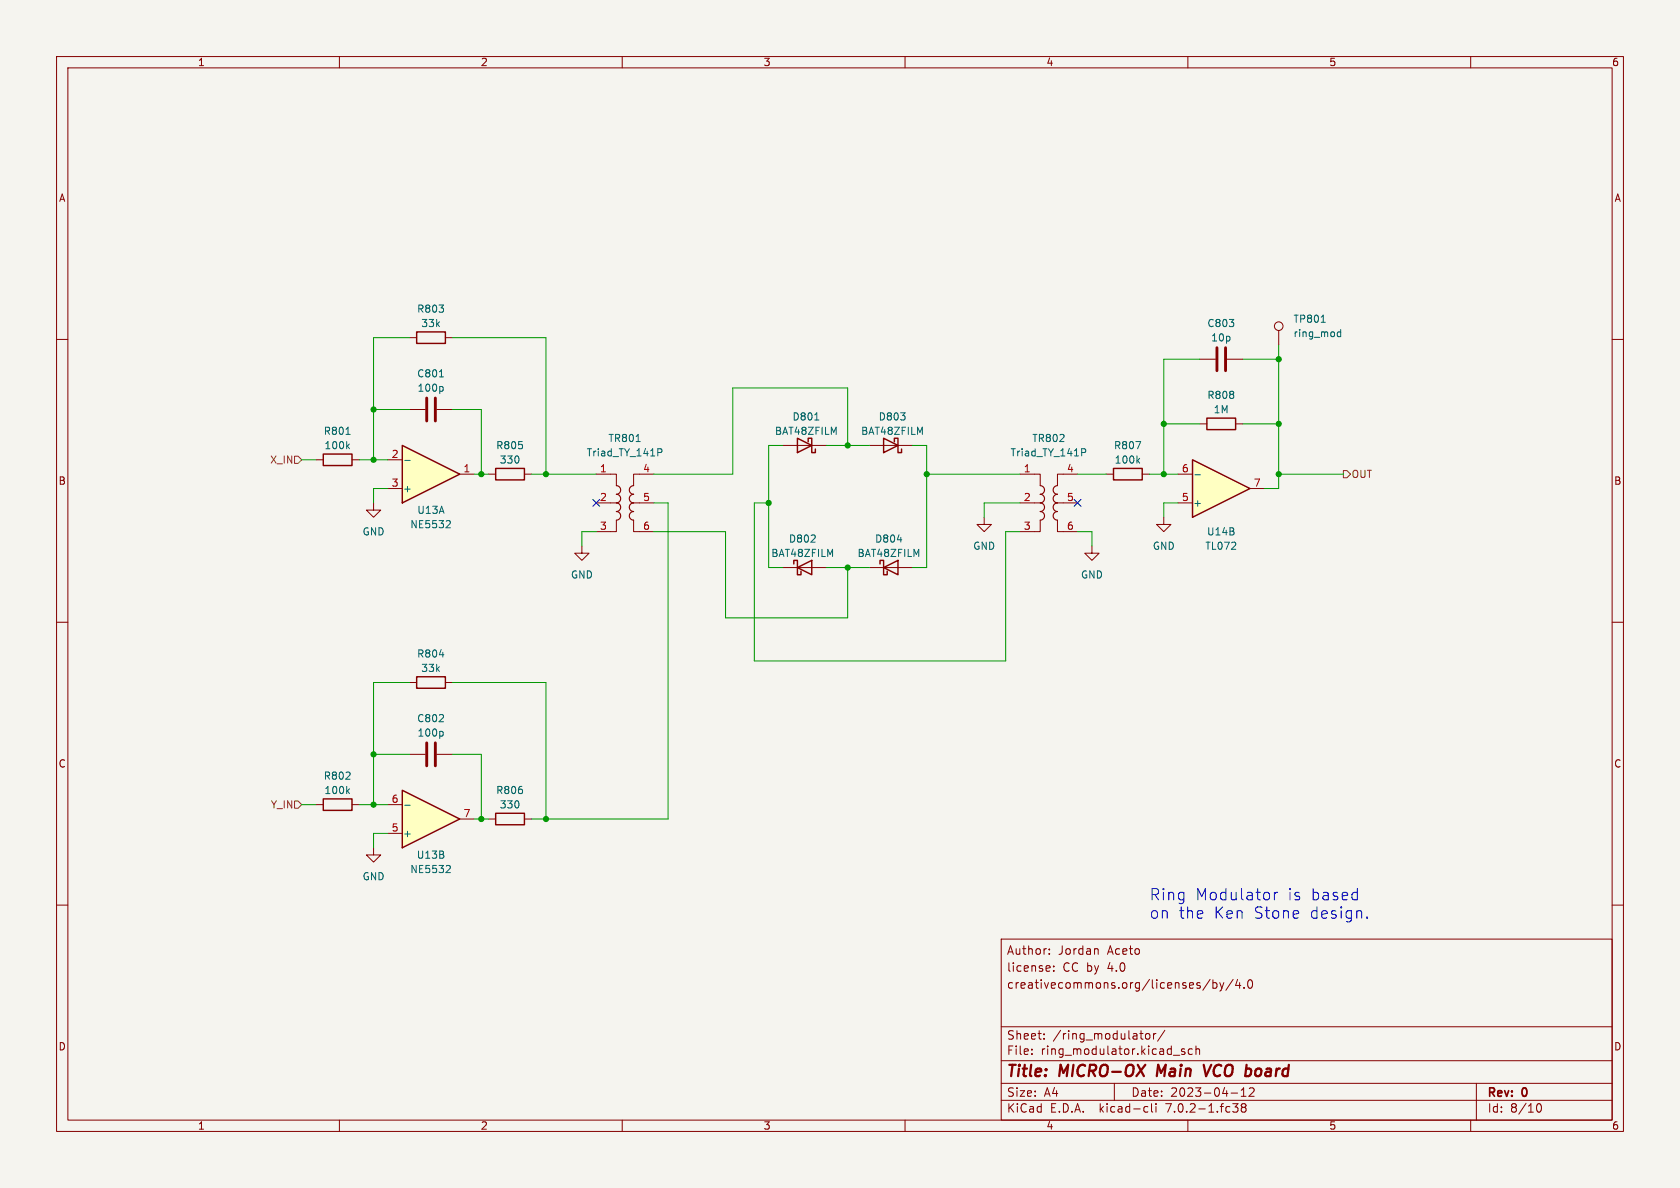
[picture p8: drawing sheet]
<svg xmlns="http://www.w3.org/2000/svg" width="297mm" height="210mm" viewBox="0 0 297 210" stroke-linecap="round" stroke-linejoin="round" font-family="sans-serif">
<path d="M0 0h297v210h-297z" fill="#f5f4ef" stroke="#f5f4ef" stroke-width=".18"/>
<g fill="none" stroke="#840000" stroke-width=".18">
<path d="M10 10h277v190h-277zM12 12h273v186h-273zM60 10v2M110 10v2M160 10v2M210 10v2M260 10v2M10 60h2M285 60h2M66 88.9v1.3h1.3l-1.3 1.2-1.2-1.2h1.2M205.7 91.4v1.3h1.3l-1.3 1.3-1.2-1.3h1.2M10 110h2"/>
<path d="M285 110h2M10 160h2M285 160h2M177 166h108v32h-108zM185.5 168.6v.1M185.5 167.8v.1M185.6 170.8v.3l-.7 .1M186.3 171.6v.1M186.3 170.8v.1M193.9 167.7l.2 .2v.8M213.9 173.1l-1.3 2M214.4 173.2v1.5"/>
<path d="M214.4 173.8l.5-.1 .2 .3v.4l-.1 .2h-.6M215.6 173.7l.4 1M216 174.7l-.1 .4-.3 .1M216.4 173.7l-.4 1M218 173.1l-1.3 2M218.8 173.1l-.4 1.1h1M219.1 173.7v1M219.9 174.6v.1M220.7 173.3l.2-.1a.81 .81 0 0 1 .6 .6 .81 .81 0 0 1-.3 .8l-.1 .1a.81 .81 0 0 1-.4-1.4zM60 198v2M110 198v2M160 198v2"/>
<path d="M177 194.5h108M177 191.5h108M177 187.5h108M177 181.5h108M182.4 186.3v.1M182.4 185.5v.1M184.6 183.6v.1M184.6 182.8v.1M197 191.5v3M201.5 182.7h.6M201.9 183.7h.2M202.5 195.6l.4 .1"/>
<path d="M202.6 182.8l.2-.1 .4 .1 .1 .6-.2 .2-.3 .1-.2-.1zM202.9 196.5l-.4 .1M203.6 195.1v1.3l.2 .2M203.9 182.7v1M204.4 182.7l-.3 .1-.2 .2M204.4 195.1v.1M204.4 195.6v1M205.9 182.1l-1.3 2M207.4 186.5h1.2M209.4 185.5l-.3-.1-.2 .2v.2l.5 .2v.3h-.5M210 198v2M210.8 185.5l-.4-.1-.3 .3v.4l.1 .2h.6"/>
<path d="M211.4 185.5l.2-.1 .4 .1 .1 .9M211.4 184.9v1.5M217.6 193.2h1.2M217.9 195.1h1l-.5 .6 .4 .1v.7l-.2 .1h-.5l-.2-.1M219.4 193.8h.9M219.4 192.7l.5-.4v1.5M219.7 195.7l-.3 .3 .1 .5 .2 .1 .4-.1 .2-.2-.1-.4-.2-.2M219.7 195.7l-.3-.2 .3-.4 .4 .1 .2 .2-.3 .3M219.7 195.7h.3M220.9 192.4l.5-.1 .2 .1 .1 .3-.9 1.1h.9M260 198v2M261 191.5v6.5"/>
<path d="M271.7 195.4l.3-.3a.81 .81 0 0 1 .6 .6 .81 .81 0 0 1-.3 .8l-.3 .1-.3-.3"/>
</g>
<path d="M212.8 188.2l.4 2 .9-2" fill="none" stroke="#840000" stroke-width=".4"/>
<path d="M210.8 81.3l10.2 5.1-10.2 5z" fill="#ffffc2"/>
<path d="M141 77.5l2.5 1.2-2.5 1.3zM142.9 78.1v-.6h.6v2.5h.6v-.6M156.2 77.5l2.5 1.2-2.5 1.3zM158.1 78.1v-.6h.6v2.5h.7v-.6M87.6 82.8h5.1v2h-5.1zM140.3 99.7v-.6h.7v2.5h.6v-.6M210.8 81.3l10.2 5.1-10.2 5zM73.7 119.6h5v2.1h-5zM141 100.3l2.5-1.2v2.5zM57.1 141.2h5.1v2.1h-5.1zM87.6 143.8h5.1v2h-5.1z" fill="none" stroke="#840000" stroke-width=".25"/>
<g fill="none" stroke="#840000" stroke-width=".18">
<path d="M138.4 78.7h7.6M153.7 78.7h7.6M86.4 83.8h1.2M92.7 83.8h1.3M102.9 96.5v1.3h1.2l-1.2 1.3-1.3-1.3h1.3M208.3 88.9h2.5M208.3 83.8h2.5M221 86.4h2.5M138.4 100.3h7.6M72.4 133.4h2.8M72.4 120.7h1.3M77.2 133.4h2.8"/>
<path d="M78.7 120.7h1.3M55.9 142.2h1.2M62.2 142.2h1.3M86.4 144.8h1.2M92.7 144.8h1.3"/>
</g>
<path d="M144 74.2h.8M211.2 83.9h1M61.4 139.8l.4 .5M61.8 139.4l-.5 .5M78.2 129.3l.1 .2-.1 .6" fill="none" stroke="#006464" stroke-width=".18"/>
<path d="M75.4 131.3v4.1M77 131.3v4.1" fill="none" stroke="#840000" stroke-width=".51"/>
<path d="M71.1 78.7l10.2 5.1-10.2 5.1z" fill="#ffffc2"/>
<path d="M71.1 78.7l10.2 5.1-10.2 5.1z" fill="none" stroke="#840000" stroke-width=".25"/>
<path d="M68.6 81.3h2.5M68.6 86.4h2.5M81.3 83.8h2.5M66 149.9v1.2h1.3l-1.3 1.3-1.2-1.3h1.2" fill="none" stroke="#840000" stroke-width=".18"/>
<path d="M71.5 81.4h1M79.4 92l.2 .3v.3l-.8 .7h.8" fill="none" stroke="#006464" stroke-width=".18"/>
<path d="M71.1 139.7l10.2 5.1-10.2 5.1z" fill="#ffffc2"/>
<path d="M73.7 58.7h5v2h-5zM213.4 73.9h5v2h-5zM57.1 80.3h5.1v2h-5.1zM155.6 99.7v-.6h.6v2.5h.6v-.6M196.8 82.8h5.1v2h-5.1zM156.2 100.3l2.5-1.2v2.5zM71.1 139.7l10.2 5.1-10.2 5.1z" fill="none" stroke="#840000" stroke-width=".25"/>
<g fill="none" stroke="#840000" stroke-width=".18">
<path d="M72.4 59.7h1.3M78.7 59.7h1.3M226.1 58.4v2.6M72.4 72.4h2.8M77.2 72.4h2.8M212.1 63.5h2.8M212.1 74.9h1.3M216.9 63.5h2.8M218.4 74.9h1.3M55.9 81.3h1.2M62.2 81.3h1.3M105.4 83.8h3.6v2.1"/>
<path d="M105.4 88.9h3.8M109 91.9v2.1h-3.6M111.8 88.9h3.8M112 91.9v2.1h3.6M115.6 83.8h-3.6v2.1M174 91.4v1.3h1.3l-1.3 1.3-1.3-1.3h1.3M180.3 83.8h3.6v2.1M180.3 88.9h3.8M183.9 91.9v2.1h-3.6M186.7 88.9h3.8M186.9 91.9v2.1h3.6M190.5 83.8h-3.6v2.1"/>
<path d="M193 96.5v1.3h-1.2l1.2 1.3 1.3-1.3h-1.3M195.6 83.8h1.2M201.9 83.8h1.3M153.7 100.3h7.6M68.6 147.3h2.5M68.6 142.2h2.5M81.3 144.8h2.5"/>
<circle cx="226.1" cy="57.7" r=".76"/>
</g>
<g fill="none" stroke="#006464" stroke-width=".18">
<path d="M233.6 57h.7M236.5 59.4l.2 .1h.3M237 58.2v1.3M237 58.7h-.3l-.2 .1M61.2 76.8h.7M61.4 78.8l.4 .5M61.8 78.5l-.5 .5M77.7 66.6h.7M78.2 68.4l.1 .2-.1 .5M112.5 78.1h.7M116.3 79.3h.5l.2 .3-.1 .3-.6 .1M191.2 79.3h.5l.3 .3-.2 .3-.6 .1"/>
<path d="M201.1 81.4l.4 .5M201.5 81l-.5 .5M71.5 142.3h1M79.4 153l.2 .2v.3l-.8 .8h.8"/>
</g>
<path d="M109 85.9a.76 .76 0 0 1 .7 .7 .76 .76 0 0 1-.7 .8 .76 .76 0 0 1 .7 .7 .76 .76 0 0 1-.7 .8 .76 .76 0 0 1 .7 .8 .76 .76 0 0 1-.7 .7 .76 .76 0 0 1 .7 .8 .76 .76 0 0 1-.7 .7M112 85.9a.76 .76 0 0 0-.7 .7 .76 .76 0 0 0 .7 .8 .76 .76 0 0 0-.7 .7 .76 .76 0 0 0 .7 .8 .76 .76 0 0 0-.7 .8 .76 .76 0 0 0 .7 .7 .76 .76 0 0 0-.7 .8 .76 .76 0 0 0 .7 .7M183.9 85.9a.76 .76 0 0 1 .8 .7 .76 .76 0 0 1-.8 .8 .76 .76 0 0 1 .8 .7 .76 .76 0 0 1-.8 .8 .76 .76 0 0 1 .8 .8 .76 .76 0 0 1-.8 .7 .76 .76 0 0 1 .8 .8 .76 .76 0 0 1-.8 .7M186.9 85.9a.76 .76 0 0 0-.7 .7 .76 .76 0 0 0 .7 .8 .76 .76 0 0 0-.7 .7 .76 .76 0 0 0 .7 .8 .76 .76 0 0 0-.7 .8 .76 .76 0 0 0 .7 .7 .76 .76 0 0 0-.7 .8 .76 .76 0 0 0 .7 .7" fill="none" stroke="#840000" stroke-width=".2"/>
<path d="M75.4 70.4v4M77 70.4v4M215.1 61.5v4M216.7 61.5v4" fill="none" stroke="#840000" stroke-width=".51"/>
<path d="M52.1 80.6h.6l.6 .7-.6 .6h-.6zM237.5 83.2h.6l.7 .6-.7 .7h-.6zM52.1 141.6h.6l.6 .6-.6 .7h-.6z" fill="none" stroke="#725600" stroke-width=".18"/>
<path d="M225.3 157.7v1.4M225.9 157.7a.51 .51 0 0 0-.6 .4M241.7 162.1l.1 .1-.1 .1M241.7 162.1l-.1 .1 .1 .1M241.7 162.1v.2" fill="none" stroke="#0000c2" stroke-width=".18"/>
<g fill="none" stroke="#009600" stroke-width=".18">
<path d="M72.4 59.7h-6.4v21.6M80 59.7h16.5v24.1M66 72.4h6.4M80 72.4h5.1v11.4M138.4 78.7h-2.5v21.6h2.5M146 78.7h7.7M149.9 78.7v-10.1h-20.4v15.2h-13.9M161.3 78.7h2.5v21.6h-2.5M205.7 74.9h6.4M212.1 63.5h-6.4v20.3M219.7 63.5h6.4M219.7 74.9h6.4"/>
<path d="M226.1 61v25.4h-2.6M53.3 81.3h2.6M63.5 81.3h5.1M68.6 86.4h-2.6v2.5M83.8 83.8h2.6M94 83.8h11.4M105.4 94h-2.5v2.5M115.6 94h12.7v15.2h21.6v-8.9M115.6 88.9h2.5v55.9h-24.1M135.9 88.9h-2.6v27.9h44.5v-22.8h2.5M163.8 83.8h16.5M180.3 88.9h-6.3v2.5"/>
<path d="M190.5 83.8h5.1M190.5 94h2.5v2.5M203.2 83.8h5.1M208.3 88.9h-2.6v2.5M226.1 83.8h11.4M146 100.3h7.7M66 133.4h6.4M72.4 120.7h-6.4v21.5M80 120.7h16.5v24.1M80 133.4h5.1v11.4M53.3 142.2h2.6M63.5 142.2h5.1"/>
<path d="M68.6 147.3h-2.6v2.6M83.8 144.8h2.6"/>
</g>
<path d="M104.8 88.3l1.2 1.2M106 88.3l-1.2 1.2M189.9 88.3l1.2 1.2M191.1 88.3l-1.2 1.2" fill="none" stroke="#000084" stroke-width=".18"/>
<g fill="#009600" stroke="#009600" stroke-width=".18">
<circle cx="205.7" cy="83.8" r=".46"/>
<circle cx="205.7" cy="74.9" r=".46"/>
<circle cx="226.1" cy="63.5" r=".46"/>
<circle cx="226.1" cy="83.8" r=".46"/>
<circle cx="226.1" cy="74.9" r=".46"/>
<circle cx="149.9" cy="100.3" r=".46"/>
<circle cx="85.1" cy="144.8" r=".46"/>
<circle cx="66" cy="133.4" r=".46"/>
<circle cx="96.5" cy="144.8" r=".46"/>
<circle cx="66" cy="142.2" r=".46"/>
<circle cx="96.5" cy="83.8" r=".46"/>
<circle cx="66" cy="72.4" r=".46"/>
<circle cx="66" cy="81.3" r=".46"/>
<circle cx="85.1" cy="83.8" r=".46"/>
<circle cx="149.9" cy="78.7" r=".46"/>
<circle cx="163.8" cy="83.8" r=".46"/>
<circle cx="135.9" cy="88.9" r=".46"/>
</g>
<g font-size="2.8" fill="#0000c2">
<text x="203.2" y="159.3">Ring</text>
<text x="211.3" y="159.3">Modulator</text>
<text x="227.5" y="159.3">is</text>
<text x="231.6" y="159.3">based</text>
<text x="203.2" y="162.6">on</text>
<text x="208.3" y="162.6">the</text>
<text x="214.5" y="162.6">Ken</text>
<text x="221.5" y="162.6">Stone</text>
<text x="231.4" y="162.6">design.</text>
</g>
<g font-size="2.8" fill="#840000">
<text x="178" y="190.8">Title:</text>
<text x="187.4" y="190.8">MICRO-OX</text>
<text x="205.2" y="190.8">Main</text>
<text x="214.2" y="190.8">VCO board</text>
</g>
<g font-size="2.1" fill="#840000">
<text x="178" y="171.9">license:</text>
<text x="178" y="168.9">Author:</text>
<text x="187.1" y="168.9">Jordan</text>
<text x="187.9" y="171.9">CC by</text>
<text x="195.8" y="168.9">Aceto</text>
<text x="195.8" y="171.9">4.0</text>
<text x="178" y="174.9">creativecommons.org/licenses/by/4.0</text>
<text x="178" y="183.9">Sheet:</text>
<text x="186.2" y="183.9">/ring_modulator/</text>
<text x="178" y="186.6">File:</text>
<text x="184" y="186.6">ring_modulator.kicad_sch</text>
<text x="178" y="196.8">KiCad</text>
<text x="178" y="194">Size:</text>
<text x="184.6" y="194">A4</text>
<text x="185.7" y="196.8">E.D.A.</text>
<text x="194.4" y="196.8">kicad-cli</text>
<text x="200" y="194">Date:</text>
<text x="206.2" y="196.8">7.0.2-1.fc38</text>
<text x="206.9" y="194">2023-04-12</text>
<text x="263" y="194.2">Rev:</text>
<text x="263" y="196.8">Id:</text>
<text x="267" y="196.8">8/10</text>
<text x="269.2" y="194.2">0</text>
</g>
<g font-size="1.8" fill="#840000">
<text x="35" y="11.8">1</text>
<text x="85" y="11.8">2</text>
<text x="135" y="11.8">3</text>
<text x="185" y="11.8">4</text>
<text x="235" y="11.8">5</text>
<text x="285" y="11.8">6</text>
<text x="10.4" y="35.8">A</text>
<text x="285.4" y="35.8">A</text>
<text x="10.3" y="85.8">B</text>
<text x="285.3" y="85.8">B</text>
<text x="10.3" y="135.8">C</text>
<text x="285.3" y="135.8">C</text>
<text x="10.3" y="185.8">D</text>
<text x="285.3" y="185.8">D</text>
<text x="35" y="199.8">1</text>
<text x="85" y="199.8">2</text>
<text x="135" y="199.8">3</text>
<text x="185" y="199.8">4</text>
<text x="235" y="199.8">5</text>
<text x="285" y="199.8">6</text>
</g>
<g font-size="1.8" fill="#006464">
<text x="73.7" y="55.4">R803</text>
<text x="74.4" y="58">33k</text>
<text x="213.4" y="58">C803</text>
<text x="228.6" y="57.2">TP801</text>
<text x="228.6" y="59.8">ring_mod</text>
<text x="214.1" y="60.5">10p</text>
<text x="73.7" y="66.9">C801</text>
<text x="73.7" y="69.4">100p</text>
<text x="213.4" y="70.7">R808</text>
<text x="57.2" y="77">R801</text>
<text x="136.9" y="77">BAT48ZFILM</text>
<text x="140" y="74.5">D801</text>
<text x="152.2" y="77">BAT48ZFILM</text>
<text x="155.3" y="74.5">D803</text>
<text x="214.5" y="73.2">1M</text>
<text x="57.3" y="79.6">100k</text>
<text x="87.7" y="79.6">R805</text>
<text x="88.3" y="82.1">330</text>
<text x="103.7" y="80.8">Triad_TY_141P</text>
<text x="107.5" y="78.3">TR801</text>
<text x="178.6" y="80.8">Triad_TY_141P</text>
<text x="182.4" y="78.3">TR802</text>
<text x="196.9" y="79.6">R807</text>
<text x="197" y="82.1">100k</text>
<text x="71.2" y="87.2">+</text>
<text x="210.9" y="89.7">+</text>
<text x="64" y="94.8">GND</text>
<text x="72.5" y="93.5">NE5532</text>
<text x="73.7" y="91">U13A</text>
<text x="213.3" y="94.8">U14B</text>
<text x="136.3" y="98.6">BAT48ZFILM</text>
<text x="139.4" y="96.1">D802</text>
<text x="151.5" y="98.6">BAT48ZFILM</text>
<text x="154.6" y="96.1">D804</text>
<text x="172" y="97.3">GND</text>
<text x="203.7" y="97.3">GND</text>
<text x="213" y="97.3">TL072</text>
<text x="100.9" y="102.4">GND</text>
<text x="191" y="102.4">GND</text>
<text x="73.7" y="116.4">R804</text>
<text x="74.4" y="118.9">33k</text>
<text x="73.7" y="127.8">C802</text>
<text x="73.7" y="130.4">100p</text>
<text x="57.2" y="138">R802</text>
<text x="57.3" y="140.5">100k</text>
<text x="87.7" y="140.5">R806</text>
<text x="88.3" y="143.1">330</text>
<text x="71.2" y="148.1">+</text>
<text x="64" y="155.8">GND</text>
<text x="72.5" y="154.5">NE5532</text>
<text x="73.6" y="152">U13B</text>
</g>
<g font-size="1.8" fill="#725600">
<text x="47.6" y="82.1">X_IN</text>
<text x="239" y="84.6">OUT</text>
<text x="47.8" y="143.1">Y_IN</text>
</g>
<g font-size="1.8" fill="#a90000">
<text x="69.2" y="81">2</text>
<text x="81.9" y="83.6">1</text>
<text x="106" y="83.6">1</text>
<text x="113.6" y="83.6">4</text>
<text x="180.9" y="83.6">1</text>
<text x="188.6" y="83.6">4</text>
<text x="208.9" y="83.6">6</text>
<text x="69.2" y="86.1">3</text>
<text x="106" y="88.6">2</text>
<text x="113.6" y="88.6">5</text>
<text x="180.9" y="88.6">2</text>
<text x="188.6" y="88.6">5</text>
<text x="208.9" y="88.6">5</text>
<text x="221.6" y="86.1">7</text>
<text x="106" y="93.7">3</text>
<text x="113.6" y="93.7">6</text>
<text x="180.9" y="93.7">3</text>
<text x="188.6" y="93.7">6</text>
<text x="69.2" y="142">6</text>
<text x="69.2" y="147.1">5</text>
<text x="81.9" y="144.5">7</text>
</g>
</svg>
